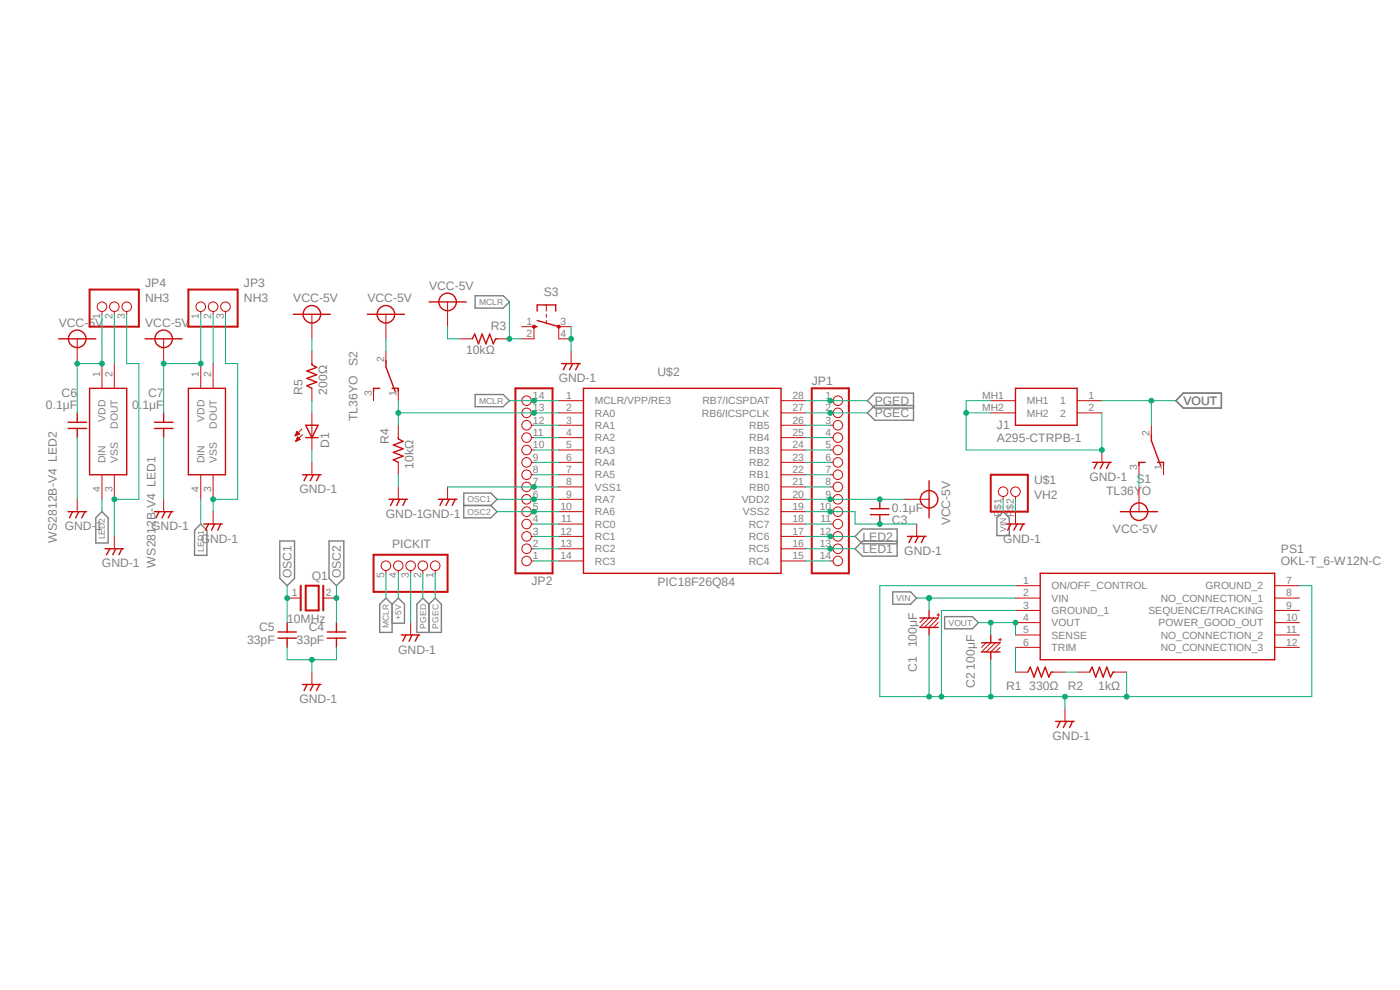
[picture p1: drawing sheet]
<svg xmlns="http://www.w3.org/2000/svg" width="297mm" height="210mm" viewBox="0 0 297 210" stroke-linecap="round" stroke-linejoin="round" font-family="sans-serif">
<path d="M9 58.1l285 99.5M294 58.1l-285 99.5" fill="none" stroke="#fff" stroke-width=".21"/>
<g fill="none" stroke="#808080" stroke-width=".3">
<path d="M100.8 62.7h6l1.3 1.4-1.3 1.3h-6zM100.8 83.7h6l1.3 1.3-1.3 1.3h-6zM193.8 86h-8.2l-1.6 1.6 1.6 1.6h8.2v-5.8h-8.2l-1.6 1.6 1.6 1.6h8.2M251 83.4h8.1v3.2h-8.1l-1.5-1.6zM21.6 108.5l1.3 1.4v5.3h-2.6v-5.3zM41.3 112.5l1.3-1.3 1.3 1.3v5.3h-2.6zM59.4 114.8h3.1v7.9l-1.6 1.5-1.5-1.5zM69.8 114.8h3.1v7.9l-1.5 1.5-1.6-1.5zM98.4 104.6h5.7l1.4 1.3-1.4 1.3 1.4 1.3-1.4 1.4h-5.7zM98.4 107.2h5.7M190.3 114.8h-7.3l-1.6 1.6 1.6 1.6h7.3v-5.8h-7.3l-1.6 1.6 1.6 1.6h7.3M211.5 109.9l1.3-1.4 1.3 1.4v3.7h-2.6z"/>
<path d="M81.9 126.9l1.3 1.3v6h-2.6v-6zM83.2 128.2l1.3-1.3 1.3 1.3v4h-2.6M89.7 126.9l1.3 1.3 1.3-1.3 1.3 1.3v6h-5.2v-6zM91 128.2v6M189.4 125.6h3.8l1.3 1.3-1.3 1.3h-3.8zM200.4 130.8h5.9l1.3 1.3-1.3 1.3h-5.9z"/>
</g>
<path d="M113.3 69.3h.7M114 66v-1.3h3.9v1.3M114 68l4.5 1.3M119.2 77.1h3.9M120.2 77.1l-.7 1.3M121.5 77.1l-.7 1.3M122.8 77.1l-.7 1.3" fill="none" stroke="#c90d0c" stroke-width=".3"/>
<path d="M113.3 69.3v2.6M115.9 64.7v1.3M115.9 66.7v.6M115.9 68v.6M118.5 69.3v2.6M121.2 74.5v2.6" fill="none" stroke="#c90d0c" stroke-width=".21"/>
<path d="M118.3 69h.5v.5l-.3 .1-.2-.1z" fill-rule="evenodd" fill="#c90d0c"/>
<path d="M118.3 69h.5v.5l-.3 .1-.2-.1z" fill="none" stroke="#c90d0c" stroke-width=".21"/>
<path d="M113.1 69h.4v.5l-.2 .1-.2-.1-.2-.2z" fill-rule="evenodd" fill="#c90d0c"/>
<g fill="none" stroke="#c90d0c" stroke-width=".21">
<path d="M16.4 71.9v5.2M21.6 66.1v.6M21.6 77.1v5.3M24.3 66.1v.6M24.3 77.1v5.3M26.9 66.1v.6M34.7 71.9v5.2M42.6 66.1v.6M42.6 77.1v5.3M45.2 66.1v.6M45.2 77.1v5.3M47.8 66.1v.6"/>
<path d="M66.2 66.7v5.2M66.2 74.5v2.6M81.9 66.7v5.2M81.9 74.5v2.6M95 64.1v5.2M97.6 71.9h2.6M105.5 71.9h2.6M110.7 69.3h2.6M110.7 71.9h2.6M113.1 69h.4v.5l-.2 .1-.2-.1-.2-.2zM118.5 69.3h2.7M118.5 71.9h2.7"/>
<path d="M62.6 92.4h.1M62.7 92.3h.2M62.7 92.2h.4M62.7 92.2h.6M62.8 92.1h.7M62.8 93.6h.1M62.8 91.9h.7M62.8 93.5h.3M62.9 91.9h.4M62.9 93.3h.4M62.9 91.8h.3M62.9 93.3h.7"/>
<path d="M62.9 91.7h.3M62.9 93.2h.7M63 91.5l-.4 1M63 91.5l.5 .5-.9 .5M63 91.6h.1M63 93.1h.5M63 93h.4M63.1 92.9h.2M63.1 92.8h.1M63.1 92.7l-.4 .9M63.1 92.7l.6 .5-1 .4M63.1 92.7h.1"/>
<path d="M64.1 91l-1.5 1.5M64.2 92.2l-1.5 1.4M66.2 82.4v2.6M66.2 87.6v7.9M66.2 98.1v2.6M79.2 82.4v2.6M84.5 82.4v2.6M84.5 90.2v2.6M84.5 98.1v2.6M112.7 85h.6M112.7 87.6h.6M112.7 90.2h.6"/>
<path d="M112.7 92.8h.6M112.7 95.5h.6M112.7 98.1h.6M118.5 85h5.3M118.5 87.6h5.3M118.5 90.2h5.3M118.5 92.8h5.3M118.5 95.5h5.3M118.5 98.1h5.3M165.7 85h5.2M165.7 87.6h5.2M165.7 90.2h5.2"/>
<path d="M165.7 92.8h5.2M165.7 95.5h5.2M165.7 98.1h5.2M176.1 85h.6M176.1 87.6h.6M176.1 90.2h.6M176.1 92.8h.6M176.1 95.5h.6M176.1 98.1h.6M210.2 85h5.2M210.2 87.6h5.2M228.5 85h5.3"/>
<path d="M228.5 87.6h5.3M233.8 95.5v2.6M241.6 98.1v2.6M244.3 90.2v2.6M246.8 98.1v2.6M16.4 105.9v2.6M21.6 100.7v5.2M24.3 100.7v5.2M24.3 113.8v2.6M34.7 105.9v2.6M42.6 100.7v5.2M45.2 100.7v5.2"/>
<path d="M45.2 108.5v2.7M84.5 103.3v2.6M95 103.3v2.6M112.7 100.7h.6M112.7 103.3h.6M112.7 105.9h.6M112.7 108.5h.6M112.7 111.2h.6M112.7 113.8h.6M112.7 116.4h.6M112.7 119h.6M118.5 100.7h5.3"/>
<path d="M118.5 103.3h5.3M118.5 105.9h5.3M118.5 108.5h5.3M118.5 111.2h5.3M118.5 113.8h5.3M118.5 116.4h5.3M118.5 119h5.3M165.7 100.7h5.2M165.7 103.3h5.2M165.7 105.9h5.2M165.7 108.5h5.2M165.7 111.2h5.2"/>
<path d="M165.7 113.8h5.2M165.7 116.4h5.2M165.7 119h5.2M176.1 100.7h.6M176.1 103.3h.6M176.1 105.9h.6M176.1 108.5h.6M176.1 111.2h.6M176.1 113.8h.6M176.1 116.4h.6M176.1 119h.6M191.9 105.9h5.2"/>
<path d="M194.5 111.2v2.6M212.8 105.4v.5M215.4 105.4v.5M215.4 108.5v2.7M241.6 103.3v5.2M60.9 126.9h2.6M68.8 126.9h2.6M81.9 121.1v.5M84.5 121.1v.5M87.1 121.1v.5M87.1 132.1v2.6M89.7 121.1v.5"/>
<path d="M92.3 121.1v.5M196.1 131.1l-.9 1M197.1 131.1l-1.9 2M198.1 131.1l-2 2M198.8 130.5h.6M199.1 130.1v.7M199.1 131.1l-2 2M199.1 132.1l-1 1M209.2 136.4l-1 .9M210.2 136.4l-2 1.9M211.2 136.4l-2 1.9M211.8 135.7h.7"/>
<path d="M212.2 135.4v.6M212.2 136.4l-2 1.9M212.2 137.3l-1 1M215.4 126.9h5.3M215.4 124.2h5.3M215.4 129.5h5.3M215.4 132.1h5.3M215.4 134.7h5.3M215.4 137.3h5.3M270.4 126.9h5.3M270.4 124.2h5.3M270.4 129.5h5.3"/>
<path d="M270.4 132.1h5.3M270.4 134.7h5.3M270.4 137.3h5.3M66.2 142.6v2.6M215.4 142.6h2.7M223.3 142.6h2.6M225.9 150.4v2.6M228.5 142.6h2.6M236.4 142.6h2.6"/>
<circle cx="21.6" cy="65.1" r="1.01"/>
<circle cx="24.3" cy="65.1" r="1.01"/>
<circle cx="26.9" cy="65.1" r="1.01"/>
<circle cx="42.6" cy="65.1" r="1.01"/>
<circle cx="45.2" cy="65.1" r="1.01"/>
<circle cx="47.8" cy="65.1" r="1.01"/>
<circle cx="111.7" cy="85" r="1.01"/>
<circle cx="111.7" cy="95.5" r="1.01"/>
<circle cx="111.7" cy="90.2" r="1.01"/>
<circle cx="111.7" cy="98.1" r="1.01"/>
<circle cx="111.7" cy="87.6" r="1.01"/>
<circle cx="111.7" cy="92.8" r="1.01"/>
<circle cx="177.8" cy="92.8" r="1.01"/>
<circle cx="177.8" cy="87.6" r="1.01"/>
<circle cx="177.8" cy="98.1" r="1.01"/>
<circle cx="177.8" cy="85" r="1.01"/>
<circle cx="177.8" cy="95.5" r="1.01"/>
<circle cx="177.8" cy="90.2" r="1.01"/>
<circle cx="111.7" cy="116.4" r="1.01"/>
<circle cx="111.7" cy="113.8" r="1.01"/>
<circle cx="111.7" cy="103.3" r="1.01"/>
<circle cx="111.7" cy="105.9" r="1.01"/>
<circle cx="111.7" cy="119" r="1.01"/>
<circle cx="111.7" cy="111.2" r="1.01"/>
<circle cx="111.7" cy="108.5" r="1.01"/>
<circle cx="111.7" cy="100.7" r="1.01"/>
<circle cx="177.8" cy="108.5" r="1.01"/>
<circle cx="177.8" cy="116.4" r="1.01"/>
<circle cx="177.8" cy="119" r="1.01"/>
<circle cx="177.8" cy="103.3" r="1.01"/>
<circle cx="177.8" cy="105.9" r="1.01"/>
<circle cx="177.8" cy="111.2" r="1.01"/>
<circle cx="177.8" cy="113.8" r="1.01"/>
<circle cx="177.8" cy="100.7" r="1.01"/>
<circle cx="212.8" cy="104.3" r="1.01"/>
<circle cx="215.4" cy="104.3" r="1.01"/>
<circle cx="81.9" cy="120" r="1.01"/>
<circle cx="84.5" cy="120" r="1.01"/>
<circle cx="87.1" cy="120" r="1.01"/>
<circle cx="89.7" cy="120" r="1.01"/>
<circle cx="92.3" cy="120" r="1.01"/>
</g>
<g fill="none" stroke="#c90d0c" stroke-width=".3">
<path d="M12.4 71.9h7.9M30.8 71.9h7.9M62.2 66.7h7.9M66.2 77.1v.3l1 .5-2.1 .8 2.1 .8-2.1 .8 2.1 .8-2.1 .7 1.1 .6M77.9 66.7h7.9M81.9 76.5v1.3l1.9 5.2M91 64.1h7.9M100.2 71.9l.5-1 .8 2 .8-2 .8 2 .8-2 .7 2 .6-1h.3M14.4 89.6h4M14.4 90.9h4M16.4 87.6v2M16.4 90.9v1.9"/>
<path d="M19 82.4h7.9v18.3h-7.9zM32.8 89.6h3.9M32.8 90.9h3.9M34.7 87.6v2M34.7 90.9v1.9M40 82.4h7.8v18.3h-7.8zM64.9 90.2h2.6l-1.3 2.6zM64.9 92.8h2.6M80.6 82.4h-1.4v.6M83.2 82.4h1.3v.6M84.5 92.8v.3l1 .5-2.1 .8 2.1 .8-2.1 .8 2.1 .8-2.1 .7 1.1 .6M123.8 82.4h41.9v39.2h-41.9z"/>
<path d="M215.4 82.4h13.1v7.8h-13.1zM231.8 98.1h4M232.8 98.1l-.7 1.3M234.1 98.1l-.7 1.3M235.4 98.1l-.7 1.3M243 98.1h-1.4v.6M244.3 92.2v1.3l1.9 5.2M245.6 98.1h1.2v.6M14.4 108.5h4M15.4 108.5l-.7 1.4M16.7 108.5l-.7 1.4M18 108.5l-.6 1.4"/>
<path d="M22.3 116.4h3.9M23.3 116.4l-.7 1.3M24.6 116.4l-.7 1.3M25.9 116.4l-.7 1.3M32.8 108.5h3.9M33.7 108.5l-.6 1.4M35.1 108.5l-.7 1.4M36.4 108.5l-.7 1.4M43.2 111.2h4M44.2 111.2l-.6 1.3M45.5 111.2l-.6 1.3M46.8 111.2l-.6 1.3"/>
<path d="M64.2 100.7h3.9M65.2 100.7l-.7 1.3M66.5 100.7l-.7 1.3M67.8 100.7l-.7 1.3M82.5 105.9h3.9M83.5 105.9l-.7 1.3M84.8 105.9l-.6 1.3M86.1 105.9l-.6 1.3M93 105.9h3.9M94 105.9l-.7 1.3M95.3 105.9l-.7 1.3M96.6 105.9l-.7 1.3"/>
<path d="M184.7 109.2h3.9M184.7 107.9h3.9M186.6 105.9v2M186.6 109.2v2M192.5 113.8h4M193.5 113.8l-.7 1.3M194.8 113.8l-.7 1.3M196.1 113.8l-.6 1.3M197.1 102v7.9M213.5 111.2h3.9M214.5 111.2l-.7 1.3M215.8 111.2l-.7 1.3"/>
<path d="M217.1 111.2l-.7 1.3M237.7 108.5h7.9M59 134.1h3.9M59 135.4h3.9M60.9 132.1v2M60.9 135.4v1.9M69.4 134.1h4M69.4 135.4h4M71.4 132.1v2M71.4 135.4v1.9M85.1 134.7h4M86.1 134.7l-.6 1.3"/>
<path d="M87.4 134.7l-.6 1.3M88.7 134.7l-.6 1.3M195.2 131.1h3.9M195.2 133.1h3.9M197.1 129.5v1.6M197.1 133.1v1.6M208.2 136.4h4M208.2 138.3h4M210.2 134.7v1.7M210.2 138.3v1.7M220.7 121.6h49.7v18.4h-49.7zM64.2 145.2h3.9"/>
<path d="M65.2 145.2l-.7 1.3M66.5 145.2l-.7 1.3M67.8 145.2l-.7 1.3M218.1 142.6l.5-1.1 .8 2.1 .7-2.1 .8 2.1 .8-2.1 .8 2.1 .5-1h.3M223.9 153h4M224.9 153l-.6 1.3M226.2 153l-.6 1.3M227.5 153l-.6 1.3M231.1 142.6l.6-1.1 .8 2.1 .8-2.1 .7 2.1 .8-2.1 .8 2.1 .5-1h.3"/>
<circle cx="16.4" cy="71.9" r="1.86"/>
<circle cx="34.7" cy="71.9" r="1.86"/>
<circle cx="66.2" cy="66.7" r="1.86"/>
<circle cx="81.9" cy="66.7" r="1.86"/>
<circle cx="95" cy="64.1" r="1.86"/>
<circle cx="197.1" cy="105.9" r="1.86"/>
<circle cx="241.6" cy="108.5" r="1.86"/>
</g>
<path d="M19 61.4h10.5v7.9h-10.5zM40 61.4h10.4v7.9h-10.4zM109.3 82.4h7.9v39.2h-7.9zM172.2 82.4h7.9v39.2h-7.9zM79.2 117.7h15.8v7.9h-15.8zM210.2 100.7h7.9v7.8h-7.9zM63.8 124.2v5.3M64.9 124.2h2.7v5.3h-2.7zM68.6 124.2v5.3" fill="none" stroke="#c90d0c" stroke-width=".42"/>
<path d="M170.9 87.6h13.1M92.3 121.6v5.3" fill="none" stroke="#0dab76" stroke-width=".21"/>
<circle cx="176.1" cy="87.6" r=".51" fill="#0dab76"/>
<g fill="none" stroke="#0dab76" stroke-width=".21">
<path d="M176.1 85h7.9M89.7 121.6v5.3"/>
<circle cx="176.1" cy="87.6" r=".51"/>
</g>
<circle cx="176.1" cy="85" r=".51" fill="#0dab76"/>
<g fill="none" stroke="#0dab76" stroke-width=".21">
<path d="M170.9 85h5.2"/>
<circle cx="176.1" cy="85" r=".51"/>
</g>
<circle cx="108.1" cy="71.9" r=".51" fill="#0dab76"/>
<g fill="none" stroke="#0dab76" stroke-width=".21">
<path d="M108.1 64.1v7.8h2.6M108.1 85h10.4M81.9 121.6v5.3"/>
<circle cx="108.1" cy="71.9" r=".51"/>
</g>
<circle cx="113.3" cy="85" r=".51" fill="#0dab76"/>
<g fill="none" stroke="#0dab76" stroke-width=".21">
<path d="M121.2 69.3v2.6M87.1 121.6v10.5"/>
<circle cx="113.3" cy="85" r=".51"/>
</g>
<circle cx="121.2" cy="71.9" r=".51" fill="#0dab76"/>
<g fill="none" stroke="#0dab76" stroke-width=".21">
<path d="M121.2 71.9v2.6M170.9 108.5h5.2"/>
<circle cx="121.2" cy="71.9" r=".51"/>
</g>
<circle cx="176.1" cy="108.5" r=".51" fill="#0dab76"/>
<g fill="none" stroke="#0dab76" stroke-width=".21">
<path d="M176.1 108.5h5.3v2.7h13.1"/>
<circle cx="176.1" cy="108.5" r=".51"/>
</g>
<circle cx="186.6" cy="111.2" r=".51" fill="#0dab76"/>
<g fill="none" stroke="#0dab76" stroke-width=".21">
<path d="M95 103.3h23.5"/>
<circle cx="186.6" cy="111.2" r=".51"/>
</g>
<circle cx="113.3" cy="103.3" r=".51" fill="#0dab76"/>
<g fill="none" stroke="#0dab76" stroke-width=".21">
<path d="M60.9 137.3v2.7h10.5v-2.7M66.2 140v2.6"/>
<circle cx="113.3" cy="103.3" r=".51"/>
</g>
<circle cx="66.2" cy="140" r=".51" fill="#0dab76"/>
<g fill="none" stroke="#0dab76" stroke-width=".21">
<path d="M233.8 87.6v7.9h-28.8"/>
<circle cx="66.2" cy="140" r=".51"/>
</g>
<circle cx="233.8" cy="95.5" r=".51" fill="#0dab76"/>
<g fill="none" stroke="#0dab76" stroke-width=".21">
<path d="M205 87.6h5.2M210.2 85h-5.2v10.5"/>
<circle cx="233.8" cy="95.5" r=".51"/>
</g>
<circle cx="205" cy="87.6" r=".51" fill="#0dab76"/>
<g fill="none" stroke="#0dab76" stroke-width=".21">
<path d="M26.9 66.7v10.4h2.6v28.8h-5.2v7.9M66.2 95.5v2.6M215.4 105.9v2.6"/>
<circle cx="205" cy="87.6" r=".51"/>
</g>
<circle cx="24.3" cy="105.9" r=".51" fill="#0dab76"/>
<g fill="none" stroke="#0dab76" stroke-width=".21">
<path d="M50.4 105.9h-5.2v2.6"/>
<circle cx="24.3" cy="105.9" r=".51"/>
</g>
<circle cx="45.2" cy="105.9" r=".51" fill="#0dab76"/>
<g fill="none" stroke="#0dab76" stroke-width=".21">
<path d="M47.8 66.7v10.4h2.6v28.8M16.4 92.8v13.1M34.7 92.8v13.1M186.6 124.2v23.6h91.7v-23.6h-2.6M197.1 134.7v13.1"/>
<circle cx="45.2" cy="105.9" r=".51"/>
</g>
<circle cx="197.1" cy="147.8" r=".51" fill="#0dab76"/>
<g fill="none" stroke="#0dab76" stroke-width=".21">
<path d="M225.9 147.8v2.6"/>
<circle cx="197.1" cy="147.8" r=".51"/>
</g>
<circle cx="225.9" cy="147.8" r=".51" fill="#0dab76"/>
<g fill="none" stroke="#0dab76" stroke-width=".21">
<path d="M215.4 129.5h-15.7v18.3"/>
<circle cx="225.9" cy="147.8" r=".51"/>
</g>
<circle cx="199.7" cy="147.8" r=".51" fill="#0dab76"/>
<g fill="none" stroke="#0dab76" stroke-width=".21">
<path d="M210.2 140v7.8"/>
<circle cx="199.7" cy="147.8" r=".51"/>
</g>
<circle cx="210.2" cy="147.8" r=".51" fill="#0dab76"/>
<g fill="none" stroke="#0dab76" stroke-width=".21">
<path d="M239 142.6v5.2"/>
<circle cx="210.2" cy="147.8" r=".51"/>
</g>
<circle cx="239" cy="147.8" r=".51" fill="#0dab76"/>
<g fill="none" stroke="#0dab76" stroke-width=".21">
<path d="M84.5 100.7v2.6M170.9 105.9h15.7M186.6 124.2h28.8"/>
<circle cx="239" cy="147.8" r=".51"/>
</g>
<circle cx="176.1" cy="105.9" r=".51" fill="#0dab76"/>
<circle cx="176.1" cy="105.9" r=".51" fill="none" stroke="#0dab76" stroke-width=".21"/>
<circle cx="186.6" cy="105.9" r=".51" fill="#0dab76"/>
<g fill="none" stroke="#0dab76" stroke-width=".21">
<path d="M21.6 66.7v10.4M66.2 71.9v2.6M95 69.3v2.6h2.6M186.6 105.9h5.3"/>
<circle cx="186.6" cy="105.9" r=".51"/>
</g>
<circle cx="21.6" cy="77.1" r=".51" fill="#0dab76"/>
<g fill="none" stroke="#0dab76" stroke-width=".21">
<path d="M21.6 77.1h-5.2v10.5"/>
<circle cx="21.6" cy="77.1" r=".51"/>
</g>
<circle cx="16.4" cy="77.1" r=".51" fill="#0dab76"/>
<g fill="none" stroke="#0dab76" stroke-width=".21">
<path d="M42.6 66.7v10.4h-7.9v10.5"/>
<circle cx="16.4" cy="77.1" r=".51"/>
</g>
<circle cx="42.6" cy="77.1" r=".51" fill="#0dab76"/>
<circle cx="42.6" cy="77.1" r=".51" fill="none" stroke="#0dab76" stroke-width=".21"/>
<circle cx="34.7" cy="77.1" r=".51" fill="#0dab76"/>
<g fill="none" stroke="#0dab76" stroke-width=".21">
<path d="M81.9 71.9v2.6M113.3 87.6h5.2M241.6 100.7v2.6M84.5 121.6v5.3"/>
<circle cx="34.7" cy="77.1" r=".51"/>
</g>
<circle cx="113.3" cy="87.6" r=".51" fill="#0dab76"/>
<g fill="none" stroke="#0dab76" stroke-width=".21">
<path d="M84.5 85v5.2M84.5 87.6h28.8"/>
<circle cx="113.3" cy="87.6" r=".51"/>
</g>
<circle cx="84.5" cy="87.6" r=".51" fill="#0dab76"/>
<g fill="none" stroke="#0dab76" stroke-width=".21">
<path d="M113.3 90.2h5.2M113.3 92.8h5.2M113.3 95.5h5.2M113.3 98.1h5.2M105.5 108.5h13M113.3 100.7h5.2"/>
<circle cx="84.5" cy="87.6" r=".51"/>
</g>
<circle cx="113.3" cy="108.5" r=".51" fill="#0dab76"/>
<g fill="none" stroke="#0dab76" stroke-width=".21">
<path d="M71.4 124.2v7.9"/>
<circle cx="113.3" cy="108.5" r=".51"/>
</g>
<circle cx="71.4" cy="126.9" r=".51" fill="#0dab76"/>
<g fill="none" stroke="#0dab76" stroke-width=".21">
<path d="M113.3 111.2h5.2M113.3 113.8h5.2M113.3 116.4h5.2M113.3 119h5.2M170.9 111.2h5.2M170.9 119h5.2M60.9 124.2v7.9"/>
<circle cx="71.4" cy="126.9" r=".51"/>
</g>
<circle cx="60.9" cy="126.9" r=".51" fill="#0dab76"/>
<g fill="none" stroke="#0dab76" stroke-width=".21">
<path d="M105.5 105.9h13"/>
<circle cx="60.9" cy="126.9" r=".51"/>
</g>
<circle cx="113.3" cy="105.9" r=".51" fill="#0dab76"/>
<g fill="none" stroke="#0dab76" stroke-width=".21">
<path d="M170.9 116.4h10.5"/>
<circle cx="113.3" cy="105.9" r=".51"/>
</g>
<circle cx="176.1" cy="116.4" r=".51" fill="#0dab76"/>
<g fill="none" stroke="#0dab76" stroke-width=".21">
<path d="M42.6 105.9v5.3M170.9 113.8h10.5"/>
<circle cx="176.1" cy="116.4" r=".51"/>
</g>
<circle cx="176.1" cy="113.8" r=".51" fill="#0dab76"/>
<g fill="none" stroke="#0dab76" stroke-width=".21">
<path d="M24.3 66.7v10.4M45.2 66.7v10.4M66.2 85v2.6M170.9 98.1h5.2M170.9 95.5h5.2M170.9 92.8h5.2M170.9 90.2h5.2M21.6 105.9v2.6M170.9 103.3h5.2M170.9 100.7h5.2M212.8 105.9v2.6M194.5 126.9h20.9"/>
<path d="M197.1 126.9v2.6"/>
<circle cx="176.1" cy="113.8" r=".51"/>
</g>
<circle cx="197.1" cy="126.9" r=".51" fill="#0dab76"/>
<circle cx="197.1" cy="126.9" r=".51" fill="none" stroke="#0dab76" stroke-width=".21"/>
<circle cx="197.1" cy="126.9" r=".51" fill="#0dab76"/>
<g fill="none" stroke="#0dab76" stroke-width=".21">
<path d="M215.4 132.1v2.6M215.4 137.3v5.3M225.9 142.6h2.6"/>
<circle cx="197.1" cy="126.9" r=".51"/>
</g>
<circle cx="215.4" cy="132.1" r=".51" fill="#0dab76"/>
<g fill="none" stroke="#0dab76" stroke-width=".21">
<path d="M207.6 132.1h7.8M210.2 132.1v2.6"/>
<circle cx="215.4" cy="132.1" r=".51"/>
</g>
<circle cx="210.2" cy="132.1" r=".51" fill="#0dab76"/>
<g fill="none" stroke="#0dab76" stroke-width=".21">
<path d="M233.8 85h15.7M244.3 85v5.2"/>
<circle cx="210.2" cy="132.1" r=".51"/>
</g>
<circle cx="244.3" cy="85" r=".51" fill="#0dab76"/>
<circle cx="244.3" cy="85" r=".51" fill="none" stroke="#0dab76" stroke-width=".21"/>
<g font-size="2.6" fill="#808080">
<text x="30.8" y="64">NH3</text>
<text x="30.8" y="60.8">JP4</text>
<text x="51.7" y="64">NH3</text>
<text x="51.7" y="60.8">JP3</text>
<text x="62.2" y="64">VCC-5V</text>
<text x="77.9" y="64">VCC-5V</text>
<text x="91" y="61.4">VCC-5V</text>
<text x="115.4" y="62.7">S3</text>
<text x="12.4" y="69.3">VCC-5V</text>
<text x="30.8" y="69.3">VCC-5V</text>
<text x="104.1" y="69.9">R3</text>
<text x="75.8" y="77.7" transform="rotate(-90 75.8 77.7)">S2</text>
<text x="98.9" y="75.2">10kΩ</text>
<text x="64.2" y="83.7" transform="rotate(-90 64.2 83.7)">R5</text>
<text x="69.4" y="83.7" transform="rotate(-90 69.4 83.7)">200Ω</text>
<text x="118.5" y="81.1">GND-1</text>
<text x="139.5" y="79.8">U$2</text>
<text x="172.2" y="81.7">JP1</text>
<text x="9.7" y="86.8">0.1μF</text>
<text x="13.1" y="84.2">C6</text>
<text x="28.1" y="86.8">0.1μF</text>
<text x="31.4" y="84.2">C7</text>
<text x="75.8" y="89.4" transform="rotate(-90 75.8 89.4)">TL36YO</text>
<text x="185.6" y="88.5">PGEC</text>
<text x="185.6" y="85.9">PGED</text>
<text x="251.1" y="85.9">VOUT</text>
<text x="69.8" y="95" transform="rotate(-90 69.8 95)">D1</text>
<text x="82.5" y="94.1" transform="rotate(-90 82.5 94.1)">R4</text>
<text x="211.5" y="93.7">A295-CTRPB-1</text>
<text x="211.5" y="91.1">J1</text>
<text x="87.8" y="99.4" transform="rotate(-90 87.8 99.4)">10kΩ</text>
<text x="231.1" y="102">GND-1</text>
<text x="63.5" y="104.6">GND-1</text>
<text x="219.4" y="105.9">VH2</text>
<text x="219.4" y="102.7">U$1</text>
<text x="234.7" y="105.1">TL36YO</text>
<text x="241.1" y="102.5">S1</text>
<text x="13.8" y="112.5">GND-1</text>
<text x="32.1" y="112.5">GND-1</text>
<text x="81.9" y="109.9">GND-1GND-1</text>
<text x="189.2" y="111.2">C3</text>
<text x="189.2" y="108.5">0.1μF</text>
<text x="201.5" y="111.5" transform="rotate(-90 201.5 111.5)">VCC-5V</text>
<text x="236.1" y="113">VCC-5V</text>
<text x="12" y="115.2" transform="rotate(-90 12 115.2)">WS2812B-V4 LED2</text>
<text x="42.6" y="115.1">GND-1</text>
<text x="83.2" y="116.2">PICKIT</text>
<text x="183" y="117.3">LED1</text>
<text x="183" y="114.7">LED2</text>
<text x="191.9" y="117.7">GND-1</text>
<text x="212.8" y="115.1">GND-1</text>
<text x="271.7" y="119.9">OKL-T_6-W12N-C</text>
<text x="271.7" y="117.3">PS1</text>
<text x="21.6" y="120.3">GND-1</text>
<text x="33" y="120.4" transform="rotate(-90 33 120.4)">WS2812B-V4 LED1</text>
<text x="61.8" y="122.7" transform="rotate(-90 61.8 122.7)">OSC1</text>
<text x="66.2" y="122.9">Q1</text>
<text x="72.3" y="122.7" transform="rotate(-90 72.3 122.7)">OSC2</text>
<text x="112.7" y="124.1">JP2</text>
<text x="139.5" y="124.2">PIC18F26Q84</text>
<text x="52.4" y="136.5">33pF</text>
<text x="55" y="133.9">C5</text>
<text x="60.9" y="132.1">10MHz</text>
<text x="62.9" y="136.5">33pF</text>
<text x="65.5" y="133.9">C4</text>
<text x="194.5" y="137.3" transform="rotate(-90 194.5 137.3)">100μF</text>
<text x="84.5" y="138.6">GND-1</text>
<text x="194.5" y="142.6" transform="rotate(-90 194.5 142.6)">C1</text>
<text x="63.5" y="149.1">GND-1</text>
<text x="206.8" y="145.9" transform="rotate(-90 206.8 145.9)">C2 100μF</text>
<text x="213.4" y="146.3">R1</text>
<text x="218.4" y="146.3">330Ω</text>
<text x="226.5" y="146.3">R2</text>
<text x="233" y="146.3">1kΩ</text>
<text x="223.3" y="157">GND-1</text>
</g>
<g font-size="2.2" fill="#808080">
<text x="21.3" y="67.7" transform="rotate(-90 21.3 67.7)">1</text>
<text x="23.9" y="67.7" transform="rotate(-90 23.9 67.7)">2</text>
<text x="26.5" y="67.7" transform="rotate(-90 26.5 67.7)">3</text>
<text x="42.2" y="67.7" transform="rotate(-90 42.2 67.7)">1</text>
<text x="44.8" y="67.7" transform="rotate(-90 44.8 67.7)">2</text>
<text x="47.5" y="67.7" transform="rotate(-90 47.5 67.7)">3</text>
<text x="111.7" y="68.9">1</text>
<text x="111.7" y="71.5">2</text>
<text x="118.9" y="68.9">3</text>
<text x="118.9" y="71.5">4</text>
<text x="81.5" y="76.8" transform="rotate(-90 81.5 76.8)">2</text>
<text x="21.3" y="80" transform="rotate(-90 21.3 80)">1</text>
<text x="23.9" y="80" transform="rotate(-90 23.9 80)">2</text>
<text x="42.2" y="80" transform="rotate(-90 42.2 80)">1</text>
<text x="44.8" y="80" transform="rotate(-90 44.8 80)">2</text>
<text x="78.9" y="83.9" transform="rotate(-90 78.9 83.9)">3</text>
<text x="84.1" y="83.9" transform="rotate(-90 84.1 83.9)">1</text>
<text x="22.4" y="89.5" transform="rotate(-90 22.4 89.5)">VDD</text>
<text x="43.4" y="89.5" transform="rotate(-90 43.4 89.5)">VDD</text>
<text x="113.1" y="89.9">12</text>
<text x="113.1" y="87.2">13</text>
<text x="113.1" y="84.6">14</text>
<text x="120.1" y="84.6">1</text>
<text x="120.1" y="87.2">2</text>
<text x="120.1" y="89.9">3</text>
<text x="126.2" y="85.8">MCLR/VPP/RE3</text>
<text x="126.2" y="88.4">RA0</text>
<text x="148.9" y="88.4">RB6/ICSPCLK</text>
<text x="149" y="85.8">RB7/ICSPDAT</text>
<text x="168.1" y="89.9">26</text>
<text x="168.1" y="87.2">27</text>
<text x="168.1" y="84.6">28</text>
<text x="175.1" y="84.6">1</text>
<text x="175.1" y="87.2">2</text>
<text x="175.1" y="89.9">3</text>
<text x="208.4" y="84.6">MH1</text>
<text x="208.4" y="87.2">MH2</text>
<text x="217.8" y="85.8">MH1</text>
<text x="217.8" y="88.4">MH2</text>
<text x="224.9" y="85.8">1</text>
<text x="224.9" y="88.4">2</text>
<text x="230.9" y="84.6">1</text>
<text x="230.9" y="87.2">2</text>
<text x="25" y="91" transform="rotate(-90 25 91)">DOUT</text>
<text x="46" y="91" transform="rotate(-90 46 91)">DOUT</text>
<text x="113.1" y="95.1">10</text>
<text x="113.1" y="92.5">11</text>
<text x="120.1" y="92.5">4</text>
<text x="120.1" y="95.1">5</text>
<text x="126.2" y="91">RA1</text>
<text x="126.2" y="93.6">RA2</text>
<text x="159" y="93.6">RB4</text>
<text x="159" y="91">RB5</text>
<text x="168.1" y="95.1">24</text>
<text x="168.1" y="92.5">25</text>
<text x="175.1" y="92.5">4</text>
<text x="175.1" y="95.1">5</text>
<text x="243.9" y="92.5" transform="rotate(-90 243.9 92.5)">2</text>
<text x="22.4" y="98.3" transform="rotate(-90 22.4 98.3)">DIN</text>
<text x="25" y="98.3" transform="rotate(-90 25 98.3)">VSS</text>
<text x="43.4" y="98.3" transform="rotate(-90 43.4 98.3)">DIN</text>
<text x="46" y="98.3" transform="rotate(-90 46 98.3)">VSS</text>
<text x="113.1" y="100.3">8</text>
<text x="113.1" y="97.7">9</text>
<text x="120.1" y="97.7">6</text>
<text x="120.1" y="100.3">7</text>
<text x="126.2" y="96.2">RA3</text>
<text x="126.2" y="98.8">RA4</text>
<text x="126.2" y="101.5">RA5</text>
<text x="159" y="101.5">RB1</text>
<text x="159" y="98.8">RB2</text>
<text x="159" y="96.2">RB3</text>
<text x="168.1" y="100.3">22</text>
<text x="168.1" y="97.7">23</text>
<text x="175.1" y="97.7">6</text>
<text x="175.1" y="100.3">7</text>
<text x="241.3" y="99.7" transform="rotate(-90 241.3 99.7)">3</text>
<text x="246.5" y="99.7" transform="rotate(-90 246.5 99.7)">1</text>
<text x="21.3" y="104.3" transform="rotate(-90 21.3 104.3)">4</text>
<text x="23.9" y="104.3" transform="rotate(-90 23.9 104.3)">3</text>
<text x="42.2" y="104.3" transform="rotate(-90 42.2 104.3)">4</text>
<text x="44.8" y="104.3" transform="rotate(-90 44.8 104.3)">3</text>
<text x="113.1" y="105.6">6</text>
<text x="113.1" y="103">7</text>
<text x="120.1" y="103">8</text>
<text x="120.1" y="105.6">9</text>
<text x="126.2" y="104.1">VSS1</text>
<text x="126.2" y="106.7">RA7</text>
<text x="157.4" y="106.7">VDD2</text>
<text x="159" y="104.1">RB0</text>
<text x="168.1" y="105.6">20</text>
<text x="168.1" y="103">21</text>
<text x="175.1" y="103">8</text>
<text x="175.1" y="105.6">9</text>
<text x="113.1" y="113.4">3</text>
<text x="113.1" y="110.8">4</text>
<text x="113.1" y="108.2">5</text>
<text x="118.9" y="108.2">10</text>
<text x="118.9" y="113.4">12</text>
<text x="119.1" y="110.8">11</text>
<text x="126.2" y="109.3">RA6</text>
<text x="126.2" y="111.9">RC0</text>
<text x="157.6" y="109.3">VSS2</text>
<text x="158.8" y="111.9">RC7</text>
<text x="168.1" y="113.4">17</text>
<text x="168.1" y="110.8">18</text>
<text x="168.1" y="108.2">19</text>
<text x="173.9" y="108.2">10</text>
<text x="173.9" y="113.4">12</text>
<text x="174.1" y="110.8">11</text>
<text x="212.5" y="109.6" transform="rotate(-90 212.5 109.6)">P$1</text>
<text x="215.1" y="109.6" transform="rotate(-90 215.1 109.6)">P$2</text>
<text x="113.1" y="118.7">1</text>
<text x="113.1" y="116">2</text>
<text x="118.9" y="116">13</text>
<text x="118.9" y="118.7">14</text>
<text x="126.2" y="114.6">RC1</text>
<text x="126.2" y="117.2">RC2</text>
<text x="126.2" y="119.8">RC3</text>
<text x="158.8" y="119.8">RC4</text>
<text x="158.8" y="117.2">RC5</text>
<text x="158.8" y="114.6">RC6</text>
<text x="168.1" y="118.7">15</text>
<text x="168.1" y="116">16</text>
<text x="173.9" y="116">13</text>
<text x="173.9" y="118.7">14</text>
<text x="81.5" y="122.6" transform="rotate(-90 81.5 122.6)">5</text>
<text x="84.1" y="122.6" transform="rotate(-90 84.1 122.6)">4</text>
<text x="86.7" y="122.6" transform="rotate(-90 86.7 122.6)">3</text>
<text x="89.4" y="122.6" transform="rotate(-90 89.4 122.6)">2</text>
<text x="92" y="122.6" transform="rotate(-90 92 122.6)">1</text>
<text x="217" y="123.9">1</text>
<text x="223.1" y="125.1">ON/OFF_CONTROL</text>
<text x="255.7" y="125">GROUND_2</text>
<text x="272.8" y="123.9">7</text>
<text x="61.9" y="126.5">1</text>
<text x="69.1" y="126.5">2</text>
<text x="217" y="126.5">2</text>
<text x="217" y="129.1">3</text>
<text x="217" y="131.7">4</text>
<text x="223.1" y="127.6">VIN</text>
<text x="223.1" y="130.3">GROUND_1</text>
<text x="243.6" y="130.3">SEQUENCE/TRACKING</text>
<text x="246.3" y="127.6">NO_CONNECTION_1</text>
<text x="272.8" y="126.5">8</text>
<text x="272.8" y="129.1">9</text>
<text x="272.8" y="131.7">10</text>
<text x="217" y="134.4">5</text>
<text x="217" y="137">6</text>
<text x="223.1" y="132.9">VOUT</text>
<text x="223.1" y="135.5">SENSE</text>
<text x="245.8" y="132.9">POWER_GOOD_OUT</text>
<text x="246.3" y="135.5">NO_CONNECTION_2</text>
<text x="272.8" y="134.4">11</text>
<text x="272.8" y="137">12</text>
<text x="223.1" y="138.1">TRIM</text>
<text x="246.3" y="138.1">NO_CONNECTION_3</text>
</g>
<g font-size="1.8" fill="#808080">
<text x="101.6" y="64.7">MCLR</text>
<text x="101.6" y="85.6">MCLR</text>
<text x="99.2" y="106.6">OSC1</text>
<text x="99.2" y="109.2">OSC2</text>
<text x="213.5" y="112.9" transform="rotate(-90 213.5 112.9)">VIN</text>
<text x="22.3" y="114.4" transform="rotate(-90 22.3 114.4)">LED2</text>
<text x="43.2" y="117.1" transform="rotate(-90 43.2 117.1)">LED1</text>
<text x="85.1" y="131.5" transform="rotate(-90 85.1 131.5)">+5V</text>
<text x="190.1" y="127.5">VIN</text>
<text x="82.5" y="133.3" transform="rotate(-90 82.5 133.3)">MCLR</text>
<text x="90.4" y="133.3" transform="rotate(-90 90.4 133.3)">PGED</text>
<text x="93" y="133.3" transform="rotate(-90 93 133.3)">PGEC</text>
<text x="201.3" y="132.8">VOUT</text>
</g>
</svg>
